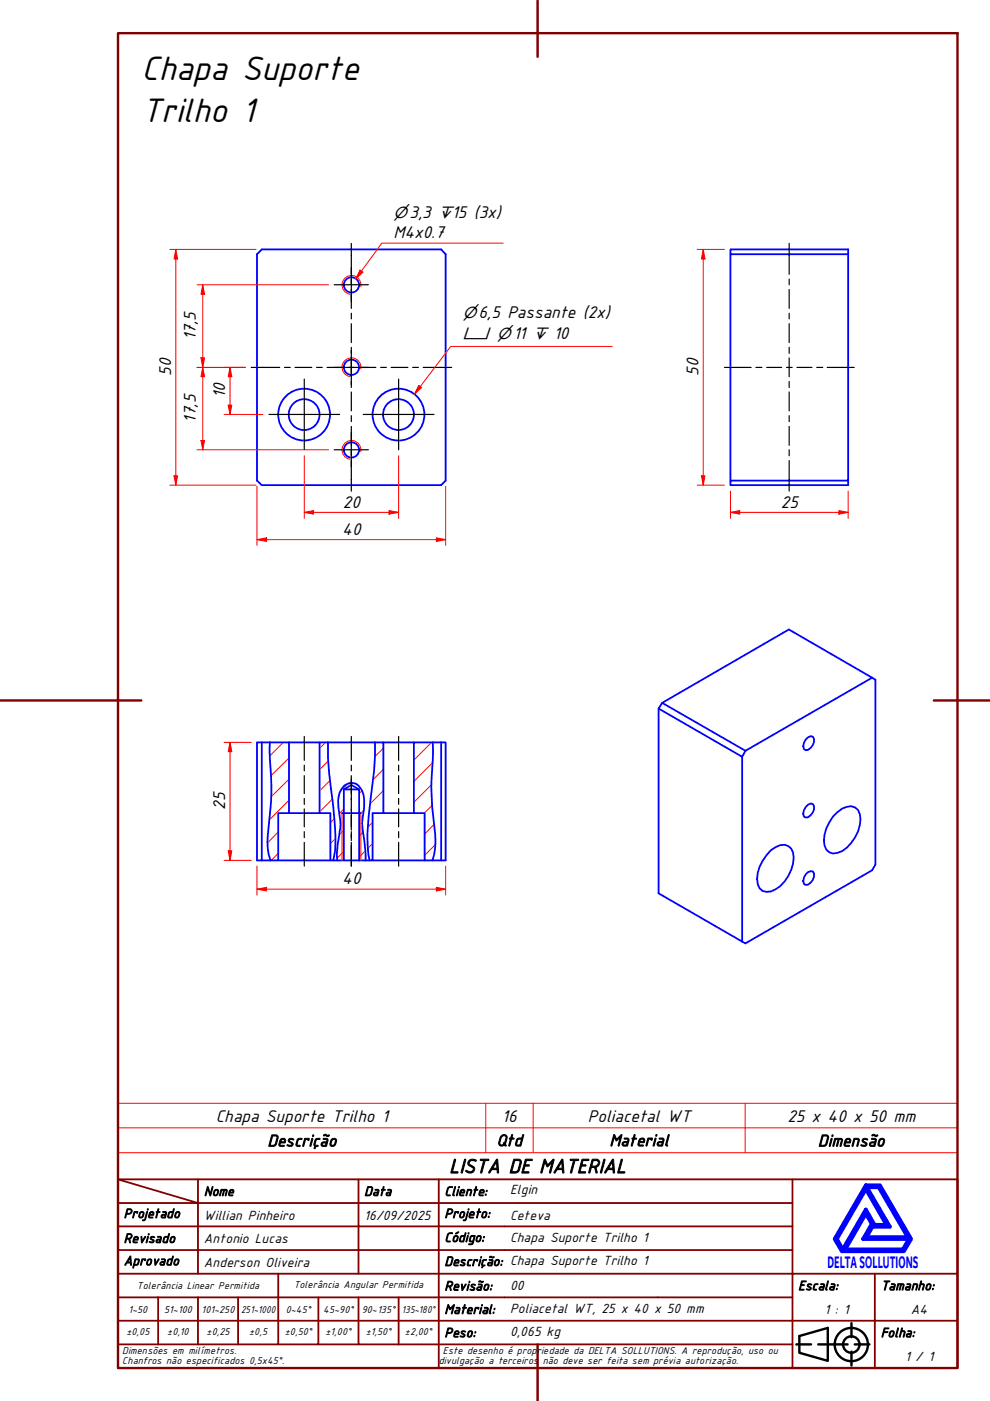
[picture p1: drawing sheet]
<svg xmlns="http://www.w3.org/2000/svg" width="210mm" height="297mm" viewBox="0 0 210 297" stroke-linecap="round" stroke-linejoin="round" font-family="sans-serif">
<!-- layer: Hatch (ABNT) -->
<g fill="none" stroke="#f00" stroke-width=".21">
<path d="M60.1 157.4l-2.9 2.9M69 157.4l-1.2 1.3M81.3 158.7l-1.8 1.7M91.5 157.4l-3.7 3.7M59 176.4l-2.3 2.3M61.3 169.7l-4.2 4.1M61.3 165.2l-3.8 3.7M61.3 160.7l-3.8 3.8M69.6 161.3l-1.8 1.9M70 165.5l-2.2 2.2M70.4 169.5l-2.6 2.6M70.9 173.5l-.9 .9"/>
<path d="M71.1 177.8l-1.1 1.1M72.9 176l-1 1M72.9 171.5l-1 1M73.8 166.2l-1.6 1.5M76.8 167.6l-.7 .7M77 176.5l-.9 .8M77.2 171.8l-1.1 1M79 178.9l-1 1M79 174.4l-1 1M81.3 172.1l-.3 .3M81.3 167.6l-2.8 2.8M81.3 163.1l-2.2 2.2"/>
<path d="M91.4 166.4l-3.6 3.7M91.6 170.7l-1.6 1.7M91.7 161.7l-3.9 4M92 174.8l-2 2M92.3 179.1l-2.3 2.2M59 180.9l-1.5 1.5M72.9 180.5l-1.4 1.4M77.5 180.4l-1.4 1.3"/>
</g>
<!-- layer: Visible (ABNT) -->
<g fill="none" stroke="#00f" stroke-width=".38">
<path d="M54.5 53.9l1-1h38l1 1v48l-1 1h-38l-1-1zM154.9 52.9h24.9v1h-24.9zM154.9 53.9v48M179.8 53.9v48h-24.9v1h24.9v-1M55.5 157.4h-1v25h2.8M55.5 157.4h1.7M55.5 157.4v25M57.2 157.4h4.1v15h-2.3v10h-1.7M57.2 157.4v3.4a64.4 64.4 0 0 1-.4 16.4 11.9 11.9 0 0 0 .5 5.2M61.3 157.4h6.5M69.5 157.4h-1.7v15h2.2v10h.7M69.5 157.4a77.2 77.2 0 0 0 1.1 13.1l.5 5.3a22.6 22.6 0 0 1-.4 6.6"/>
<path d="M69.5 157.4h10M79.5 157.4h1.8v15h-2.3v10h-.6M79.5 157.4l-.2 6a90.7 90.7 0 0 0-1.3 16.4l.4 2.6M81.3 157.4h6.5M91.8 157.4h-4v15h2.2v10h1.7M91.8 157.4v3.7a63.7 63.7 0 0 0 .5 15.8 13.6 13.6 0 0 1-.6 5.5M91.8 157.4h1.7M93.5 157.4h1v25h-2.8M93.5 157.4v25M139.6 150.2v39.2l17.8 10.2M158.1 159.2l-17.7-10.2-.8 1.2 17.8 10.3M158.1 159.2l-.7 1.3"/>
<path d="M170.8 156.8l.5-.5 .6-.2 .4 .1a1.98 1.98 0 0 1-1.5 2.9l-.4-.3-.1-.6 .1-.7zM184.9 143.7l.7 .4v39.2l-.7 1.2-26.8 15.5-.7-.4M184.9 143.7l-17.6-10.2-26.9 15.5M184.9 143.7l-26.8 15.5M61.3 172.4h6.5M72.5 172.4h4M72.9 167.4h3.2M81.3 172.4h6.5M157.4 160.5v39.1M170.8 171.1l.5-.5 .6-.2 .4 .1a1.98 1.98 0 0 1-1.5 2.8l-.4-.2-.1-.6 .1-.7zM176.6 173.2a5.1 5.1 0 0 1 3.9-2.3 2.37 2.37 0 0 1 1.9 2.8 8.7 8.7 0 0 1-3.8 6.8l-1.1 .3a2.03 2.03 0 0 1-2.7-1.6 7.5 7.5 0 0 1 1.8-6zM59 182.4h11"/>
<path d="M70.7 182.4h.8M71.5 182.4h1.4v-15l1.6-1 1.6 1v15M71.5 182.4a26.7 26.7 0 0 1 .6-6.7 15.6 15.6 0 0 0-.3-4.5 4.5 4.5 0 0 1 1.7-4.9 2.3 2.3 0 0 1 3.3 1.3 9.5 9.5 0 0 1 .1 5.7l-.1 1.3 .7 5.8v2M72.9 182.4h5.5M79 182.4h11M163.4 180.3a3.3 3.3 0 0 1 3.7-.9 3.3 3.3 0 0 1 1 3.7 7.9 7.9 0 0 1-4.7 5.9 2.03 2.03 0 0 1-2.7-1.6 8.1 8.1 0 0 1 2.7-7.1zM171.3 184.9l.6-.2 .4 .1a1.98 1.98 0 0 1-1.5 2.8l-.4-.2a2.22 2.22 0 0 1 .9-2.5z"/>
<circle cx="74.5" cy="60.4" r="1.62"/>
<circle cx="74.5" cy="77.9" r="1.62"/>
<circle cx="64.5" cy="87.9" r="3.3"/>
<circle cx="64.5" cy="87.9" r="5.5"/>
<circle cx="74.5" cy="95.4" r="1.62"/>
<circle cx="84.5" cy="87.9" r="3.3"/>
<circle cx="84.5" cy="87.9" r="5.5"/>
</g>
<!-- layer: Visible Narrow (ABNT) -->
<path d="M76.5 60.8a2 2 0 0 0-1.6-2.4 2 2 0 0 0-2.4 1.7 2 2 0 0 0 1.7 2.3M76.5 78.2a2 2 0 0 0-1.6-2.3 2 2 0 0 0-2.4 1.6 2 2 0 0 0 1.7 2.3M76.5 95.7a2 2 0 0 0-1.6-2.3 2 2 0 0 0-2.4 1.6 2 2 0 0 0 1.7 2.4M72.5 172.4v10M76.5 172.4v10" fill="none" stroke="#f00" stroke-width=".21"/>
<path d="M25 239.1h178v-5.2h-178v10.5M103 233.9v10.5M113 233.9v10.5M158 233.9v10.5M203 239.1v5.3h-178M25 244.4v5.6h178v-5.6" fill="none" stroke="#f00" stroke-width=".21"/>
<!-- layer: Borda A3/A4 (ABNT) -->
<path d="M25 7h178v283.1h-178zM114 0v12.1M0 148.5h30M198 148.5h12M114 285v12" fill="none" stroke="#800000" stroke-width=".51"/>
<path d="M183.6 257.3l1.2 2.2-1.8 3.2h9.7l-1.2 2.2h-12.3zM183.6 252.1l4.4 7.6h-2.6l-1.8-3.2-4.9 8.4-1.3-2.2zM183.6 251.3h3l6.6 11.4-1.6 2.6h-13.1l-1.5-2.6zM183.8 251.7h2.5l6.2 10.6h-8.8l1.3-2.2h3.7zM185 259.7h.2l-.2 .2z" fill="none" stroke="#00f" stroke-width=".83"/>
<!-- layer: 0 -->
<path d="M178.5 265.3h13.1" fill="none" stroke="#000" stroke-width=".21"/>
<g fill="none" stroke="#800000" stroke-width=".38">
<path d="M25 250l17 5.1h-17M25 250h178v40.1h-178zM42 255.1h34v4.9h17M42 255.1v15M42 250v5.1M76 250v5.1h17v4.9M93 250v5.1h75M168 250v20.1h-143M25 260h51v10.1M25 275.1h17M33.5 275.1v9.9M50.5 275.1h-8.5v9.9"/>
<path d="M59 270.1v14.9h-8.5M67.5 275.1v9.9h-8.5M76 275.1v9.9h8.5M84.5 275.1v9.9M93 275.1h-42.5v9.9M93 260v5h-68M93 275.1v9.9h75M93 260h75M93 275.1h75M168 265h-75v10.1M185.5 270.1v9.9h17.5M203 270.1h-35v9.9h17.5v10.1"/>
<path d="M25 285h25.5M25 280h143v10.1M67.5 285h8.5M84.5 285h8.5v5.1"/>
</g>
<g fill="none" stroke="#000" stroke-width=".51">
<path d="M168.8 285h3.2M169.5 283.3l6-1.8v7l-6-1.7zM173.5 285h6.2M180.5 280.5v3M180.5 286.6v2.9M181.2 285h3.1"/>
<circle cx="180.5" cy="285.1" r="3.5"/>
<circle cx="180.5" cy="285.1" r="1.75"/>
</g>
<!-- layer: Marca de centro (ISO) -->
<path d="M74.5 56.8v7.2M70.9 77.9h7.2M70.9 60.4h7.2M74.5 74.3v7.2M57 87.9h15M64.5 80.4v15M70.9 95.4h7.2M74.5 91.7v7.3M77 87.9h15M84.5 80.4v15" fill="none" stroke="#000" stroke-width=".25"/>
<!-- layer: Linha de centro (ISO) -->
<g fill="none" stroke="#000" stroke-width=".25">
<path d="M74.5 51.6v6.6M74.5 59.2v1.2M53.3 77.9h6M60.3 77.9h1.2M62.5 77.9h3.6M67.1 77.9h1.2M69.3 77.9h3.6M73.9 77.9h1.2M74.5 61.4v4M74.5 66.4v1.2M74.5 68.6v4M74.5 73.6v1.3"/>
<path d="M74.5 75.9v4M76.1 77.9h3.6M80.7 77.9h1.2M82.9 77.9h3.6M87.5 77.9h1.2M89.7 77.9h6.1M74.5 80.9v1.3M74.5 83.1v4M74.5 88.1v1.3M74.5 90.4v4M74.5 95.4v1.2M74.5 97.6v6.5"/>
<path d="M64.5 156.1v5.1M74.5 156.1v5.1M84.5 156.1v5.1M64.5 162.2v1.2M64.5 164.5v3.8M64.5 169.3v1.2M64.5 171.5v3.8M64.5 176.3v1.3M64.5 178.6v5M74.5 162.2v1.2M74.5 164.5v6M74.5 170.6v5.4"/>
<path d="M74.5 176.3v1.9M74.5 178.6v5M84.5 162.2v1.2M84.5 164.5v3.8M84.5 169.3v1.2M84.5 171.5v3.8M84.5 176.3v1.3M84.5 178.6v5"/>
</g>
<path d="M48.8 77.9v2" fill="none" stroke="#f00" stroke-width=".21"/>
<path d="M48.8 77.9l.3 2h-.7z" fill="#f00"/>
<path d="M48.8 77.9l.3 2h-.7zM48.8 85.9v2" fill="none" stroke="#f00" stroke-width=".21"/>
<path d="M48.4 85.9h.7l-.3 2z" fill="#f00"/>
<path d="M43 77.9v2M47.5 77.9h4.5M48.8 79.9v6M47.5 87.9h8.3M48.4 85.9h.7l-.3 2z" fill="none" stroke="#f00" stroke-width=".21"/>
<path d="M43 77.9l.4 2h-.8z" fill="#f00"/>
<path d="M43 77.9l.4 2h-.8zM43 93.4v2" fill="none" stroke="#f00" stroke-width=".21"/>
<path d="M42.6 93.4h.8l-.4 2z" fill="#f00"/>
<path d="M41.8 77.9h10.2M43 75.9v2M43 79.9v13.5M41.8 95.4h22.6M42.6 93.4h.8l-.4 2zM64.6 95.4h5.1" fill="none" stroke="#f00" stroke-width=".21"/>
<path d="M42.6 75.9h.8l-.4 2z" fill="#f00"/>
<path d="M42.6 75.9h.8l-.4 2zM43 60.4v2" fill="none" stroke="#f00" stroke-width=".21"/>
<path d="M43 60.4l.4 2h-.8z" fill="#f00"/>
<path d="M41.8 77.9h10.2M41.8 60.4h27.9M43 60.4l.4 2h-.8zM43 62.4v13.5M37.3 100.9v2" fill="none" stroke="#f00" stroke-width=".21"/>
<path d="M36.9 100.9h.8l-.4 2z" fill="#f00"/>
<path d="M37.3 52.9v2M36.9 100.9h.8l-.4 2z" fill="none" stroke="#f00" stroke-width=".21"/>
<path d="M37.3 52.9l.4 2h-.8z" fill="#f00"/>
<path d="M36 52.9h18.3M37.3 52.9l.4 2h-.8zM37.3 54.9v46M36 102.9h18.3M54.5 114.4h2" fill="none" stroke="#f00" stroke-width=".21"/>
<path d="M54.5 114.4l2-.4v.8z" fill="#f00"/>
<path d="M54.5 114.4l2-.4v.8zM92.5 114.4h2" fill="none" stroke="#f00" stroke-width=".21"/>
<path d="M92.5 114l2 .4-2 .4z" fill="#f00"/>
<path d="M54.5 103.1v12.5M56.5 114.4h36M64.5 108.6h2M92.5 114l2 .4-2 .4zM94.5 103.1v12.5" fill="none" stroke="#f00" stroke-width=".21"/>
<path d="M64.5 108.6l2-.3v.7z" fill="#f00"/>
<path d="M64.5 108.6l2-.3v.7zM82.5 108.6h2" fill="none" stroke="#f00" stroke-width=".21"/>
<path d="M82.5 108.3l2 .3-2 .4z" fill="#f00"/>
<path d="M64.5 96.6v13.3M84.5 96.6v13.3M66.5 108.6h16M82.5 108.3l2 .3-2 .4z" fill="none" stroke="#f00" stroke-width=".21"/>
<path d="M76.6 57.5l-1.2 1.6" fill="none" stroke="#f00" stroke-width=".21"/>
<path d="M76.3 57.3l.7 .4-1.6 1.4z" fill="#f00"/>
<path d="M76.3 57.3l.7 .4-1.6 1.4zM106.7 51.5h-25.7l-4.4 6M89.1 82l-1.2 1.6" fill="none" stroke="#f00" stroke-width=".21"/>
<path d="M88.8 81.7l.6 .5-1.5 1.4z" fill="#f00"/>
<path d="M129.8 73.5h-34.2l-6.5 8.5M88.8 81.7l.6 .5-1.5 1.4z" fill="none" stroke="#f00" stroke-width=".21"/>
<path d="M149.1 52.9v2" fill="none" stroke="#f00" stroke-width=".21"/>
<path d="M149.1 52.9l.4 2h-.8z" fill="#f00"/>
<path d="M149.1 52.9l.4 2h-.8zM149.1 100.9v2" fill="none" stroke="#f00" stroke-width=".21"/>
<path d="M148.7 100.9h.8l-.4 2z" fill="#f00"/>
<path d="M147.8 52.9h5.8M149.1 54.9v46M147.8 102.9h5.8M148.7 100.9h.8l-.4 2zM154.9 108.6h1.9" fill="none" stroke="#f00" stroke-width=".21"/>
<path d="M154.9 108.6l1.9-.3v.7z" fill="#f00"/>
<path d="M154.9 108.6l1.9-.3v.7zM177.9 108.6h1.9" fill="none" stroke="#f00" stroke-width=".21"/>
<path d="M177.9 108.3l1.9 .3-1.9 .4z" fill="#f00"/>
<path d="M154.9 104.1v5.8M156.8 108.6h21.1M177.9 108.3l1.9 .3-1.9 .4zM179.8 104.1v5.8M48.8 180.4v2" fill="none" stroke="#f00" stroke-width=".21"/>
<!-- layer: Linha de centro (ISO) -->
<g fill="none" stroke="#000" stroke-width=".25">
<path d="M167.3 51.6v6.6M167.3 59.2v1.2M153.6 77.9h5.7M160.3 77.9h1.2M162.6 77.9h3.1M166.8 77.9h1.2M167.3 61.4v4M167.3 66.4v1.2M167.3 68.6v4M167.3 73.6v1.3M167.3 75.9v4M169 77.9h3.1"/>
<path d="M173.2 77.9h1.2M175.4 77.9h5.7M167.3 80.9v1.3M167.3 83.1v4M167.3 88.1v1.3M167.3 90.4v4M167.3 95.4v1.2M167.3 97.6v6.5"/>
</g>
<path d="M48.4 180.4h.7l-.3 2z" fill="#f00"/>
<path d="M48.8 157.4v2M48.4 180.4h.7l-.3 2z" fill="none" stroke="#f00" stroke-width=".21"/>
<path d="M48.8 157.4l.3 2h-.7z" fill="#f00"/>
<path d="M47.5 157.4h5.8M48.8 157.4l.3 2h-.7zM48.8 159.4v21M47.5 182.4h5.8M54.5 188.5h2" fill="none" stroke="#f00" stroke-width=".21"/>
<path d="M54.5 188.5l2-.4v.8z" fill="#f00"/>
<path d="M54.5 188.5l2-.4v.8zM92.5 188.5h2" fill="none" stroke="#f00" stroke-width=".21"/>
<path d="M92.5 188.1l2 .4-2 .4z" fill="#f00"/>
<path d="M54.5 183.6v6.2M56.5 188.5h36M92.5 188.1l2 .4-2 .4zM94.5 183.6v6.2" fill="none" stroke="#f00" stroke-width=".21"/>
<g font-size="7.7">
<text x="30" y="17.1">Chapa Suporte</text>
<text x="30" y="26">Trilho 1</text>
</g>
<text font-size="4.6" x="95.2" y="248.7">LISTA DE MATERIAL</text>
<g font-size="3.9">
<text x="83.4" y="50.5">M4x0.7</text>
<text x="41.5" y="72.1" transform="rotate(-90 41.5 72.1)">17,5</text>
<text x="36.3" y="79.7" transform="rotate(-90 36.3 79.7)">50</text>
<text x="148.1" y="79.7" transform="rotate(-90 148.1 79.7)">50</text>
<text x="41.5" y="89.6" transform="rotate(-90 41.5 89.6)">17,5</text>
<text x="47.8" y="84.4" transform="rotate(-90 47.8 84.4)">10</text>
<text x="72.7" y="107.6">20</text>
<text x="165.5" y="107.6">25</text>
<text x="72.6" y="113.4">40</text>
<text x="47.8" y="171.7" transform="rotate(-90 47.8 171.7)">25</text>
<text x="72.6" y="187.5">40</text>
<text x="45.8" y="237.8">Chapa Suporte Trilho 1</text>
<text x="106.4" y="237.8">16</text>
<text x="124.7" y="237.8">Poliacetal WT</text>
<text x="166.9" y="237.8">25 x 40 x 50 mm</text>
</g>
<g font-size="3.8">
<text x="56.7" y="243.1">Descrição</text>
<text x="105.3" y="243">Qtd</text>
<text x="129.2" y="243">Material</text>
<text x="173.4" y="243.1">Dimensão</text>
</g>
<text font-size="3.8" fill="#00f" x="175.5" y="268.8">DELTASOLLUTIONS</text>
<g font-size="3.4">
<text x="83.4" y="46.2">⌀3,3 ↧15 (3x)</text>
<text x="98.1" y="67.5">⌀6,5 Passante (2x)</text>
<text x="98.1" y="71.9">⌴ ⌀11 ↧ 10</text>
</g>
<g font-size="3">
<text x="43.2" y="253.5">Nome</text>
<text x="77.2" y="253.5">Data</text>
<text x="94.2" y="253.5">Cliente:</text>
<text x="108.1" y="253.2">Elgin</text>
<text x="26.2" y="263.5">Revisado</text>
<text x="26.2" y="258.2">Projetado</text>
<text x="43.2" y="258.6">Willian Pinheiro</text>
<text x="43.2" y="263.5">Antonio Lucas</text>
<text x="77.2" y="258.6">16/09/2025</text>
<text x="94.2" y="263.3">Código:</text>
<text x="94.2" y="258.2">Projeto:</text>
<text x="108.1" y="263.3">Chapa Suporte Trilho 1</text>
<text x="108.1" y="258.6">Ceteva</text>
<text x="26.2" y="268.3">Aprovado</text>
<text x="43.2" y="268.5">Anderson Oliveira</text>
<text x="94.2" y="268.4">Descrição: Chapa Suporte Trilho 1</text>
<text x="94.2" y="273.6">Revisão:</text>
<text x="108.1" y="273.5">00</text>
<text x="169.2" y="273.5">Escala:</text>
<text x="186.8" y="273.5">Tamanho:</text>
<text x="94.2" y="278.6">Material:</text>
<text x="108.1" y="278.4">Poliacetal WT, 25 x 40 x 50 mm</text>
<text x="174.8" y="278.6">1 : 1</text>
<text x="193.1" y="278.6">A4</text>
<text x="94.2" y="283.5">Peso:</text>
<text x="108.1" y="283.3">0,065 kg</text>
<text x="186.8" y="283.5">Folha:</text>
<text x="191.9" y="288.5">1 / 1</text>
</g>
<g font-size="2.3">
<text x="29" y="273.4">Tolerância Linear Permitida</text>
<text x="62.3" y="273.2">Tolerância Angular Permitida</text>
<text x="27.2" y="278.3">1~50</text>
<text x="34.8" y="278.3">51~100</text>
<text x="42.7" y="278.3">101~250</text>
<text x="51.1" y="278.3">251~1000</text>
<text x="60.6" y="278.3">0~45°</text>
<text x="68.5" y="278.3">45~90°</text>
<text x="76.7" y="278.3">90~135°</text>
<text x="85.2" y="278.3">135~180°</text>
<text x="25.9" y="287.1">Dimensões em milímetros.</text>
<text x="26.8" y="283.1">±0,05</text>
<text x="35.4" y="283.1">±0,10</text>
<text x="43.8" y="283.1">±0,25</text>
<text x="52.8" y="283.1">±0,5</text>
<text x="60.4" y="283.1">±0,50°</text>
<text x="69" y="283.1">±1,00°</text>
<text x="77.5" y="283.1">±1,50°</text>
<text x="85.9" y="283.1">±2,00°</text>
<text x="93.9" y="287.1">Este desenho é propriedade da DELTA SOLLUTIONS. A reprodução, uso ou</text>
<text x="25.9" y="289.2">Chanfros não especificados 0,5x45°.</text>
<text x="93" y="289.2">divulgação a terceiros</text>
<text x="115.1" y="289.2">não deve ser feita sem prévia autorização.</text>
</g>
</svg>
